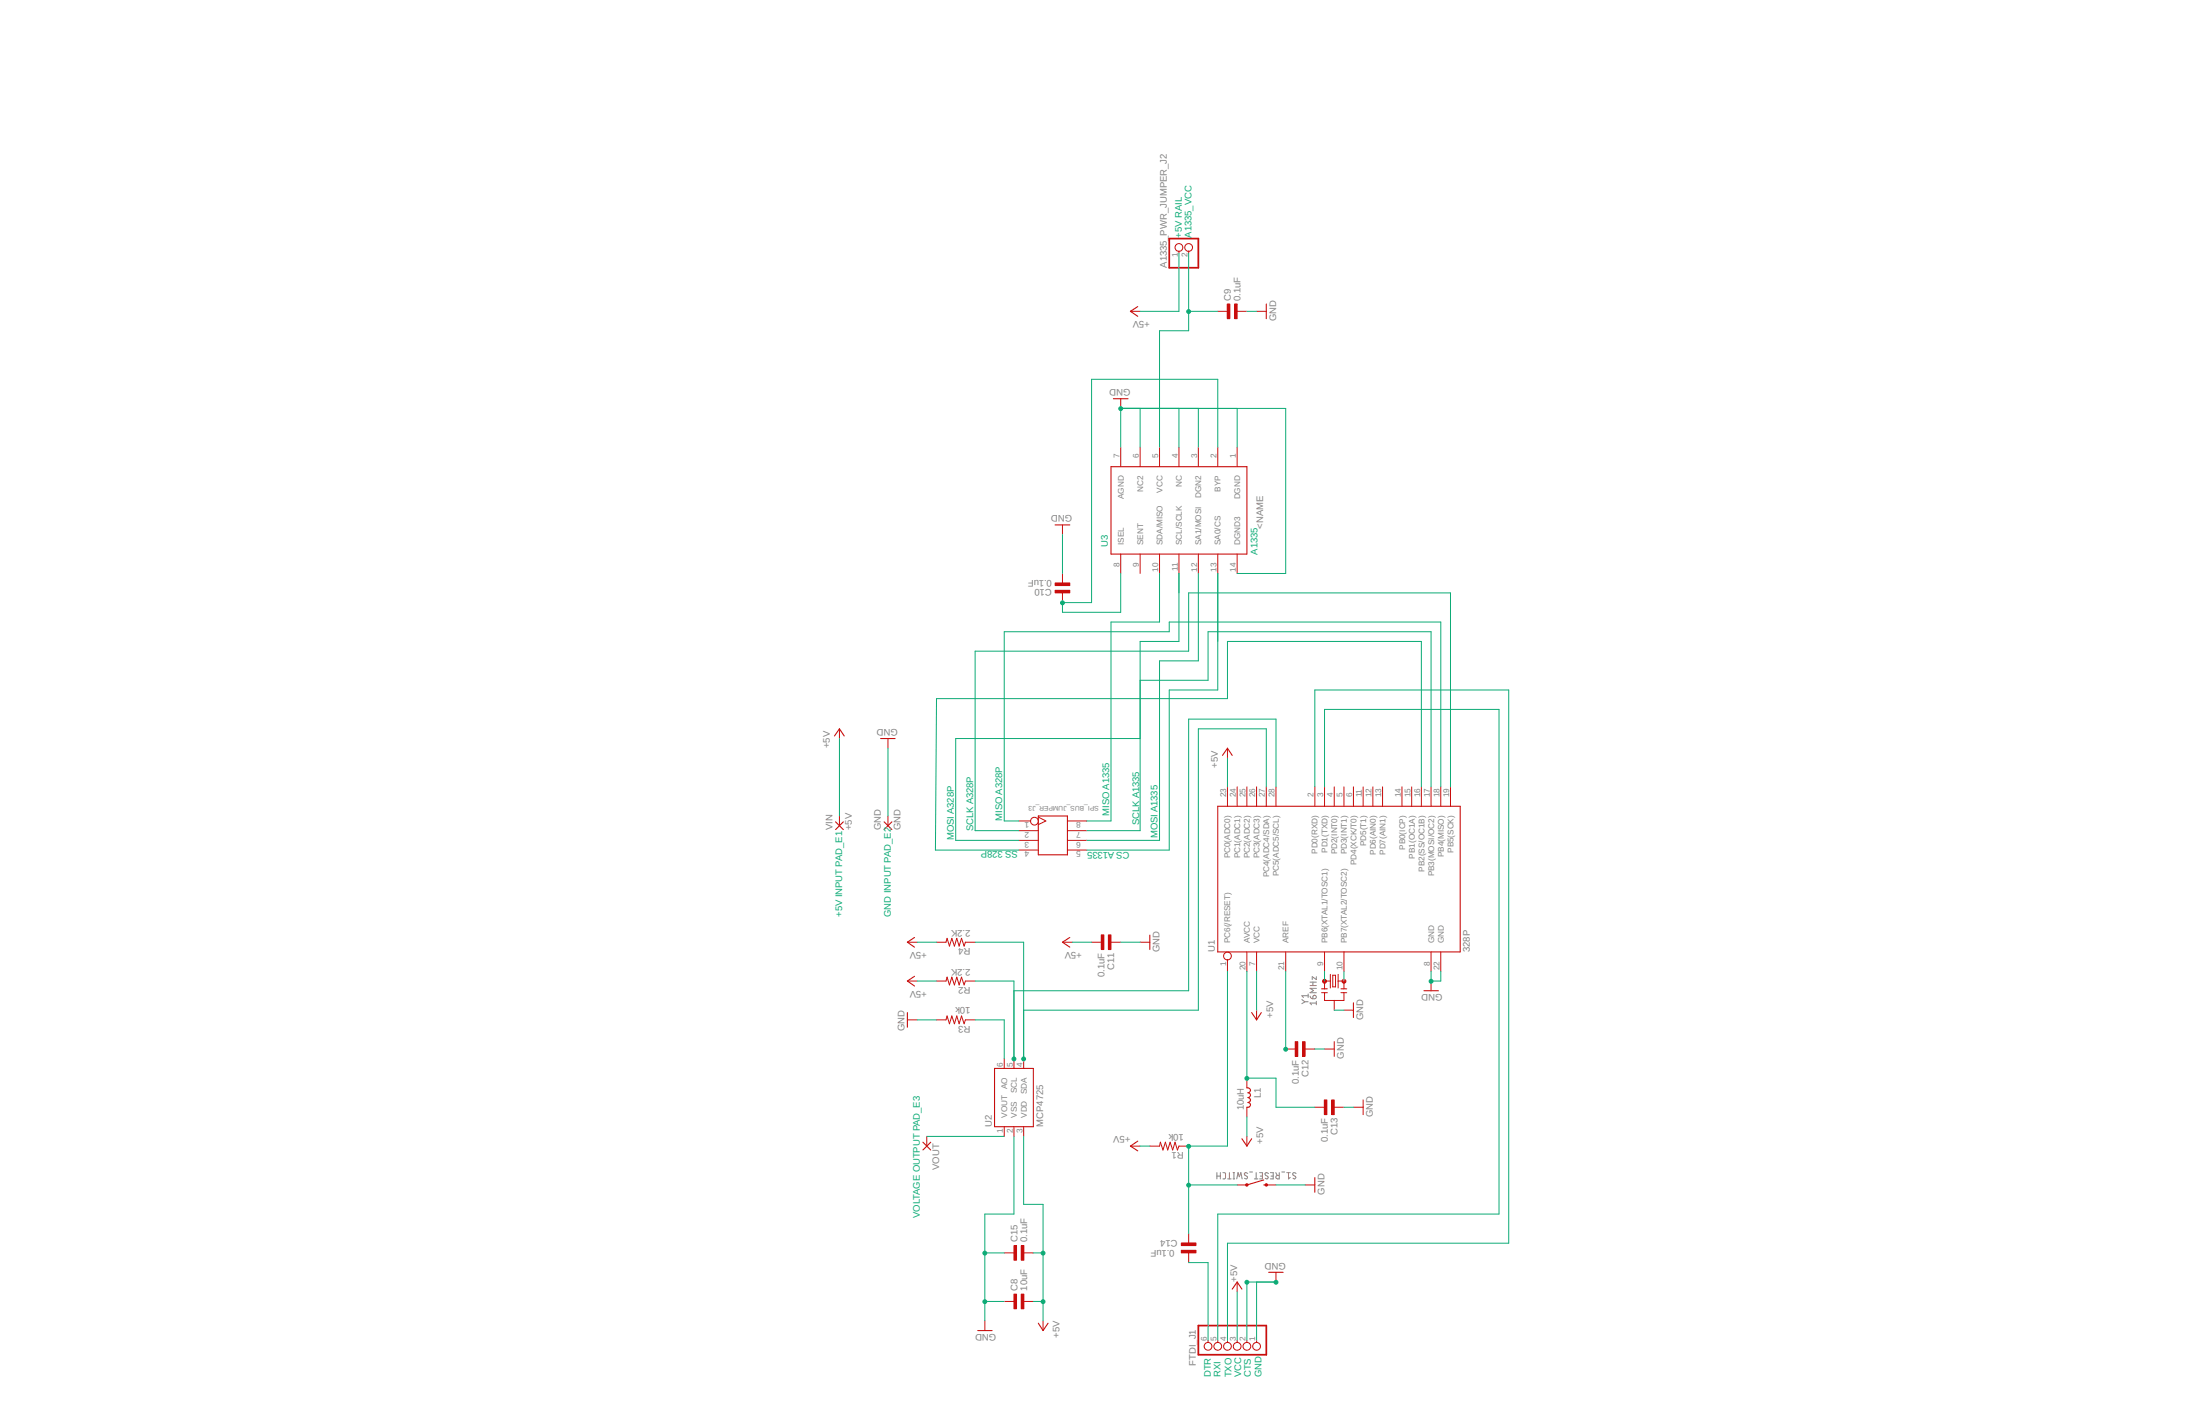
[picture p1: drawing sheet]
<svg xmlns="http://www.w3.org/2000/svg" width="432mm" height="279mm" viewBox="0 0 432 279" stroke-linecap="round" stroke-linejoin="round" font-family="sans-serif">
<path d="M160.9 29l135.3 241.7M296.2 29l-135.3 241.7" fill="none" stroke="#fff" stroke-width=".2"/>
<g fill="none" stroke="#808080" stroke-width=".2">
<path d="M255.5 196.1l.6 .5M256.1 196.6l-.6 .3M256.1 196.6h.7M256.8 195.4h-1.3l.3 .3M256.8 195v.7M257.1 195.5l.3 .4 .3 .1M257.1 193.4h1.3M257.1 192.7h1.3M257.7 192.7v.7M258 195.3l-.3 .2v.5M258 195.3h.1M258 195.3a.34 .34 0 0 1 .4 .3 .34 .34 0 0 1-.4 .4h-.3"/>
<path d="M258.4 196.8h-1.3l.3 .3M258.4 191.6v.6l-.8-.6v.6M258.4 196.5v.6M258.4 193.9h-1.3l.7 .5-.7 .4h1.3M238.8 230.8h.7M238.8 230.1v1.2M239.5 230.1v1.2M240 230.1l.5 .1v1l-.5 .1M241 231.3h.6M241.3 230.1v1.2M242 230.1h.3M242 231.3h.3"/>
<path d="M242.2 230.1v1.2M242.7 231.3l.3-1.2 .2 .8 .3-.8 .3 1.2M244.9 230.3l-.4-.2-.2 .1v.4l.6 .4-.3 .3-.3-.1M245.3 230h.5M246.2 231.3h.7M246.5 230.1v1.2M247.2 230.1h.6v1.2h-.6M247.4 230.8h.4M249 230.3l-.5-.2-.2 .1 .1 .4 .5 .4-.2 .3-.4-.1M249.3 230.1h.6v1.2h-.6M249.5 230.8h.4M250.4 230.1l.3 .5"/>
<path d="M251.1 230.1v1.2h-.4a.34 .34 0 0 1-.3-.3 .34 .34 0 0 1 .3-.4h.4M251.6 230h.5M252.6 230.1h.6M252.9 230.1v1.2l.3-.3M254.4 230.3l-.4-.2-.3 .1 .1 .4 .5 .4-.2 .3-.3-.1"/>
</g>
<path d="M239 158.2h47.6v28.6h-47.6zM210 183.9l-1.5 1 1.5 .9M225.7 183.5v2.8M245.7 198.7l.9 1.4 1-1.4M265.6 196.8v2.8M279.5 194.4h2.8M261.9 204.4v2.9M223.3 223.9l-1.4 1 1.4 .9" fill="none" stroke="#c90d0c" stroke-width=".21"/>
<g fill="none" stroke="#c90d0c" stroke-width=".2">
<path d="M240.9 154.4v3.8M242.8 154.4v3.8M244.7 154.4v3.8M246.6 154.4v3.8M248.5 154.4v3.8M250.4 154.4v3.8M258.1 154.4v3.8M260 154.4v3.8M261.9 154.4v3.8M263.8 154.4v3.8M265.6 154.4v3.8M267.5 154.4v3.8"/>
<path d="M269.5 154.4v3.8M271.4 154.4v3.8M275.2 154.4v3.8M277.1 154.4v3.8M279 154.4v3.8M280.9 154.4v3.8M282.8 154.4v3.8M284.7 154.4v3.8M208.5 184.9h1.9M223.8 184.9h1.9M240.9 188.3v2.3M244.7 186.8v3.8"/>
<path d="M246.6 186.8v3.8M246.6 198.2v1.9M252.3 186.8v3.8M259.4 194h1.1M259.4 194.8h1.1M260 194.8v1.5h3.8v-1.5M260 186.8v3.8M261.1 192.5h-1.1v1.5M261.1 191.2v2.6M261.6 191.3h.5v2.3h-.5zM261.9 196.3v1.9M262.6 192.5h1.2v1.5"/>
<path d="M262.6 191.2v2.6M263.2 194h1.1M263.2 194.8h1.1M263.8 186.8v3.8M263.8 198.2h1.8M280.9 186.8v3.8M280.9 192.5v1.9M282.8 186.8v3.8M260 205.8h1.9M221.9 224.9h1.9"/>
<circle cx="240.9" cy="187.6" r=".76"/>
</g>
<circle cx="260" cy="192.5" r=".38" fill="#c90d0c"/>
<circle cx="260" cy="192.5" r=".38" fill="none" stroke="#c90d0c" stroke-width=".2"/>
<circle cx="263.8" cy="192.5" r=".38" fill="#c90d0c"/>
<g fill="none" stroke="#c90d0c" stroke-width=".2">
<path d="M225.7 224.9h1.9l.2-.8 .5 1.5 .4-1.5 .5 1.5 .5-1.5 .5 1.5 .4-1.5 .5 1.5 .3-.7h1.9"/>
<circle cx="263.8" cy="192.5" r=".38"/>
</g>
<path d="M248 232.5h.5M248 231.5l-3.3 1" fill="none" stroke="#c90d0c" stroke-width=".21"/>
<circle cx="244.7" cy="232.5" r=".25" fill="#c90d0c"/>
<circle cx="244.7" cy="232.5" r=".25" fill="none" stroke="#c90d0c" stroke-width=".2"/>
<circle cx="248.5" cy="232.5" r=".25" fill="#c90d0c"/>
<g fill="none" stroke="#c90d0c" stroke-width=".2">
<path d="M220 78.2v1.9M221.9 61.1h1.9M246.6 61.1h1.9M220 87.8v3.8M223.8 87.8v3.8M227.6 87.8v3.8M231.4 87.8v3.8M235.2 87.8v3.8M239 87.8v3.8M242.8 87.8v3.8M208.5 103v1.9M220 108.7v3.8"/>
<path d="M223.8 108.7v3.8M227.6 108.7v3.8M231.4 108.7v3.8M235.2 108.7v3.8M239 108.7v3.8M242.8 108.7v3.8M164.8 143v1.9M174.3 144.9v1.9M240.9 146.8v1.9M164.8 160.1v1.9M174.3 160.1v1.9M178.1 192.5h1.9"/>
<path d="M178.1 184.9h1.9M183.8 192.5h1.9l.2-.8 .5 1.6 .4-1.6 .5 1.6 .5-1.6 .5 1.6 .4-1.6 .5 1.6 .3-.8h1.9M183.8 184.9h1.9l.2-.8 .5 1.5 .4-1.5 .5 1.5 .5-1.5 .5 1.5 .4-1.5 .5 1.5 .3-.7h1.9M178.1 200.1h1.9M183.8 200.1h1.9l.2-.8 .5 1.6 .4-1.6 .5 1.6 .5-1.6 .5 1.6 .4-1.6 .5 1.6 .3-.8h1.9M197.1 207.7v1.9M199 207.7v1.9M200.9 207.7v1.9M244.7 211.5v1.9M244.7 217.3v1.9M265.6 217.3h1.9M181.9 223v1.9"/>
<path d="M197.1 221.1v1.9M199 221.1v1.9M200.9 221.1v1.9M242.8 232.5h1.9M244.7 223v1.9M248.5 232.5h1.9M256.2 232.5h1.9M193.3 259.2v1.9M197.1 255.4h1.9M200.9 255.4h1.9M204.7 259.2v1.9M242.8 251.5v1.9"/>
<path d="M250.4 249.6v1.9M237.1 263v.4M239 263v.4M240.9 263v.4M242.8 263v.4M244.7 263v.4M246.6 263v.4"/>
<circle cx="248.5" cy="232.5" r=".25"/>
<circle cx="237.1" cy="264.2" r=".76"/>
<circle cx="239" cy="264.2" r=".76"/>
<circle cx="240.9" cy="264.2" r=".76"/>
<circle cx="242.8" cy="264.2" r=".76"/>
<circle cx="244.7" cy="264.2" r=".76"/>
<circle cx="246.6" cy="264.2" r=".76"/>
</g>
<g fill="none" stroke="#c90d0c" stroke-width=".21">
<path d="M248.5 59.6v2.9M218.5 78.2h2.9M223.3 60.2l-1.4 .9 1.4 1M218.1 91.6h26.6v17.1h-26.6zM207.1 103h2.9M163.8 144.4l1-1.4 .9 1.4M172.8 144.9h2.9M239.9 148.2l1-1.4 1 1.4M164 161.2l1.5 1.6M165.5 161.2l-1.5 1.6M173.5 161.2l1.5 1.6M175 161.2l-1.5 1.6"/>
<path d="M178.1 198.7v2.8M179.5 183.9l-1.4 1 1.4 .9M179.5 191.6l-1.4 .9 1.4 1M195.2 209.6h7.6v11.5h-7.6zM244.7 213.4a.5 .5 0 0 1 .7 .4 .5 .5 0 0 1-.5 .6 .47 .47 0 0 1 .5 .5 .47 .47 0 0 1-.5 .4 .49 .49 0 0 1 .5 .5 .49 .49 0 0 1-.5 .5 .47 .47 0 0 1 .5 .5 .47 .47 0 0 1-.5 .5h-.2M267.5 215.8v2.9M181.1 224.1l1.6 1.5M182.7 224.1l-1.6 1.5M243.8 223.4l.9 1.5 1-1.5M258.1 231.1v2.8M203.8 259.6l.9 1.5 1-1.5M241.9 252.9l.9-1.4 1 1.4"/>
<path d="M249 249.6h2.8M191.9 261.1h2.8"/>
</g>
<path d="M235.2 260.1h13.3v5.7h-13.3z" fill="none" stroke="#c90d0c" stroke-width=".34"/>
<path d="M199 253.9h.5v2.9h-.5z" fill-rule="evenodd" fill="#c90d0c"/>
<path d="M199 253.9h.5v2.9h-.5z" fill="none" stroke="#c90d0c" stroke-width=".2"/>
<path d="M200.4 253.9h.6v2.9h-.6z" fill-rule="evenodd" fill="#c90d0c"/>
<path d="M239 61.1h1.9M242.8 61.1h1.9M200.4 253.9h.6v2.9h-.6z" fill="none" stroke="#c90d0c" stroke-width=".2"/>
<path d="M240.9 59.6h.5v2.9h-.5z" fill-rule="evenodd" fill="#c90d0c"/>
<path d="M240.9 59.6h.5v2.9h-.5z" fill="none" stroke="#c90d0c" stroke-width=".2"/>
<path d="M242.3 59.6h.5v2.9h-.5z" fill-rule="evenodd" fill="#c90d0c"/>
<path d="M242.3 59.6h.5v2.9h-.5zM208.5 112.5v1.9M208.5 116.3v1.9" fill="none" stroke="#c90d0c" stroke-width=".2"/>
<path d="M207.1 115.8h2.9v.5h-2.9z" fill-rule="evenodd" fill="#c90d0c"/>
<path d="M207.1 115.8h2.9v.5h-2.9z" fill="none" stroke="#c90d0c" stroke-width=".2"/>
<path d="M207.1 114.4h2.9v.5h-2.9z" fill-rule="evenodd" fill="#c90d0c"/>
<path d="M207.1 114.4h2.9v.5h-2.9zM214.2 184.9h2M218.1 184.9h1.9" fill="none" stroke="#c90d0c" stroke-width=".2"/>
<path d="M217.6 183.4h.5v2.9h-.5z" fill-rule="evenodd" fill="#c90d0c"/>
<path d="M217.6 183.4h.5v2.9h-.5z" fill="none" stroke="#c90d0c" stroke-width=".2"/>
<path d="M216.2 183.4h.5v2.9h-.5z" fill-rule="evenodd" fill="#c90d0c"/>
<path d="M216.2 183.4h.5v2.9h-.5zM252.3 205.8h2M256.2 205.8h1.9" fill="none" stroke="#c90d0c" stroke-width=".2"/>
<path d="M255.7 204.4h.5v2.9h-.5z" fill-rule="evenodd" fill="#c90d0c"/>
<path d="M255.7 204.4h.5v2.9h-.5z" fill="none" stroke="#c90d0c" stroke-width=".2"/>
<path d="M254.2 204.4h.5v2.9h-.5z" fill-rule="evenodd" fill="#c90d0c"/>
<path d="M254.2 204.4h.5v2.9h-.5zM258.1 217.3h1.9M261.9 217.3h1.9" fill="none" stroke="#c90d0c" stroke-width=".2"/>
<path d="M261.4 215.8h.5v2.9h-.5z" fill-rule="evenodd" fill="#c90d0c"/>
<path d="M261.4 215.8h.5v2.9h-.5z" fill="none" stroke="#c90d0c" stroke-width=".2"/>
<path d="M259.9 215.8h.5v2.9h-.5z" fill-rule="evenodd" fill="#c90d0c"/>
<path d="M259.9 215.8h.5v2.9h-.5zM233.3 242v1.9M233.3 245.8v1.9" fill="none" stroke="#c90d0c" stroke-width=".2"/>
<path d="M231.9 243.9h2.8v.5h-2.8z" fill-rule="evenodd" fill="#c90d0c"/>
<path d="M231.9 243.9h2.8v.5h-2.8z" fill="none" stroke="#c90d0c" stroke-width=".2"/>
<path d="M231.9 245.3h2.8v.5h-2.8z" fill-rule="evenodd" fill="#c90d0c"/>
<path d="M197.1 245.8h1.9M200.9 245.8h1.9M231.9 245.3h2.8v.5h-2.8z" fill="none" stroke="#c90d0c" stroke-width=".2"/>
<path d="M199 244.4h.5v2.9h-.5z" fill-rule="evenodd" fill="#c90d0c"/>
<path d="M199 244.4h.5v2.9h-.5z" fill="none" stroke="#c90d0c" stroke-width=".2"/>
<path d="M200.4 244.4h.6v2.9h-.6z" fill-rule="evenodd" fill="#c90d0c"/>
<g fill="none" stroke="#c90d0c" stroke-width=".2">
<path d="M231.4 49.2v.5M233.3 49.2v.5M200 161.1h2.3M200 163h3.8M200 164.9h3.8M200 166.8h3.8M203.8 160.3l1.5 .8-1.5 .7M209.5 161.1h3.8M209.5 163h3.8M209.5 164.9h3.8M209.5 166.8h3.8M200.4 244.4h.6v2.9h-.6z"/>
<circle cx="231.4" cy="48.6" r=".76"/>
<circle cx="233.3" cy="48.6" r=".76"/>
<circle cx="203" cy="161.1" r=".76"/>
</g>
<path d="M229.5 46.8h5.7v5.7h-5.7z" fill="none" stroke="#c90d0c" stroke-width=".34"/>
<path d="M203.8 160.1h5.7v7.6h-5.7z" fill="none" stroke="#c90d0c" stroke-width=".21"/>
<path d="M280.9 190.6v1.9h1.9v-1.9" fill="none" stroke="#0dab76" stroke-width=".2"/>
<circle cx="280.9" cy="192.5" r=".38" fill="#0dab76"/>
<g fill="none" stroke="#0dab76" stroke-width=".2">
<path d="M220 184.9h3.8M261.9 198.2h1.9M258.1 205.8h1.9M250.4 232.5h5.8M246.6 251.5v11.5M250.4 251.5h-5.7v11.5"/>
<circle cx="280.9" cy="192.5" r=".38"/>
</g>
<circle cx="250.4" cy="251.6" r=".38" fill="#0dab76"/>
<circle cx="250.4" cy="251.6" r=".38" fill="none" stroke="#0dab76" stroke-width=".2"/>
<circle cx="244.7" cy="251.6" r=".38" fill="#0dab76"/>
<g fill="none" stroke="#0dab76" stroke-width=".2">
<path d="M220 87.8v-7.7h3.8v7.7M208.5 104.9v7.6"/>
<circle cx="244.7" cy="251.6" r=".38"/>
</g>
<circle cx="220" cy="80.2" r=".38" fill="#0dab76"/>
<g fill="none" stroke="#0dab76" stroke-width=".2">
<path d="M244.7 61.1h1.9M220 80.1h32.3v32.4h-9.5M231.4 80.1v7.7M235.2 80.1v7.7M242.8 80.1v7.7M174.3 146.8v13.3M180 200.1h3.8M199 223v15.2h-5.7v21M193.3 255.4h3.8"/>
<circle cx="220" cy="80.2" r=".38"/>
</g>
<circle cx="193.3" cy="255.4" r=".38" fill="#0dab76"/>
<g fill="none" stroke="#0dab76" stroke-width=".2">
<path d="M193.3 245.8h3.8"/>
<circle cx="193.3" cy="255.4" r=".38"/>
</g>
<circle cx="193.3" cy="245.9" r=".38" fill="#0dab76"/>
<g fill="none" stroke="#0dab76" stroke-width=".2">
<path d="M164.8 144.9v15.2M180 184.9h3.8M180 192.5h3.8M210.4 184.9h3.8M246.6 190.6v7.6M263.8 217.3h1.8M200.9 223v13.3h3.8v22.9M223.8 224.9h1.9M202.8 255.4h1.9M242.8 253.4v9.6"/>
<circle cx="193.3" cy="245.9" r=".38"/>
</g>
<circle cx="204.7" cy="255.4" r=".38" fill="#0dab76"/>
<g fill="none" stroke="#0dab76" stroke-width=".2">
<path d="M202.8 245.8h1.9"/>
<circle cx="204.7" cy="255.4" r=".38"/>
</g>
<circle cx="204.7" cy="245.9" r=".38" fill="#0dab76"/>
<g fill="none" stroke="#0dab76" stroke-width=".2">
<path d="M231.4 49.7v11.4h-7.6M240.9 148.7v5.7M252.3 190.6v15.2M244.7 219.2v3.8"/>
<circle cx="204.7" cy="245.9" r=".38"/>
</g>
<circle cx="252.3" cy="205.9" r=".38" fill="#0dab76"/>
<g fill="none" stroke="#0dab76" stroke-width=".2">
<path d="M240.9 190.6v34.3h-7.6v7.6h9.5M260 190.6v1.9M263.8 190.6v1.9"/>
<circle cx="252.3" cy="205.9" r=".38"/>
</g>
<circle cx="233.3" cy="224.9" r=".38" fill="#0dab76"/>
<g fill="none" stroke="#0dab76" stroke-width=".2">
<path d="M233.3 232.5v9.5"/>
<circle cx="233.3" cy="224.9" r=".38"/>
</g>
<circle cx="233.3" cy="232.5" r=".38" fill="#0dab76"/>
<g fill="none" stroke="#0dab76" stroke-width=".2">
<path d="M239 87.8v-13.4h-24.8v43.8h-5.7v1.9h11.5v-7.6M231.4 112.5v13.4h-7.6v37.1h-10.5M239 112.5v22.9h-9.5v31.4h-16.2M223.8 133.5h13.3v-9.5h43.8v30.4M223.8 144.9h-36.2v20h12.4M258.1 154.4v-19h38v108.5h-55.2v19.1M260 154.4v-15.2h34.2v99h-55.2v24.8M282.8 154.4v-32.4h-53.3v2h-32.4v37.1h2.9M233.3 247.7h3.8v15.3"/>
<circle cx="233.3" cy="232.5" r=".38"/>
</g>
<circle cx="208.5" cy="118.3" r=".38" fill="#0dab76"/>
<g fill="none" stroke="#0dab76" stroke-width=".2">
<path d="M233.3 49.7v15.2h-5.7v22.9M233.3 61.1h5.7"/>
<circle cx="208.5" cy="118.3" r=".38"/>
</g>
<circle cx="233.3" cy="61.1" r=".38" fill="#0dab76"/>
<g fill="none" stroke="#0dab76" stroke-width=".2">
<path d="M191.4 192.5h7.6v15.2M199 194.4h34.3M191.4 200.1h5.7v7.6M181.9 223h15.2"/>
<circle cx="233.3" cy="61.1" r=".38"/>
</g>
<circle cx="199" cy="207.8" r=".38" fill="#0dab76"/>
<g fill="none" stroke="#0dab76" stroke-width=".2">
<path d="M250.4 154.4v-13.3h-17.1v53.3M191.4 184.9h9.5v22.8M200.9 198.2h34.3"/>
<circle cx="199" cy="207.8" r=".38"/>
</g>
<circle cx="200.9" cy="207.8" r=".38" fill="#0dab76"/>
<g fill="none" stroke="#0dab76" stroke-width=".2">
<path d="M248.5 154.4v-11.4h-13.3v55.2M244.7 190.6v20.9h5.7v5.8h7.7"/>
<circle cx="200.9" cy="207.8" r=".38"/>
</g>
<circle cx="244.7" cy="211.6" r=".38" fill="#0dab76"/>
<g fill="none" stroke="#0dab76" stroke-width=".2">
<path d="M227.6 112.5v9.5h-9.5v39.1h-4.8M235.2 112.5v17.2h-7.6v35.2h-14.3M279 154.4v-28.5h-38.1v11.2h-57.1l-.2 29.7h16.4M284.7 154.4v-38.1h-51.4v11.5h-41.9v35.2h8.6"/>
<circle cx="244.7" cy="211.6" r=".38"/>
</g>
<g font-size="1.9" fill="#0dab76">
<text x="231.9" y="46.6" transform="rotate(-90 231.9 46.6)">+5V RAIL</text>
<text x="233.9" y="46.6" transform="rotate(-90 233.9 46.6)">A1335_VCC</text>
<text x="217.5" y="107.3" transform="rotate(-90 217.5 107.3)">U3</text>
<text x="246.8" y="108.8" transform="rotate(-90 246.8 108.8)">A1335</text>
<text x="196.7" y="161.1" transform="rotate(-90 196.7 161.1)">MISO A328P</text>
<text x="217.7" y="160.1" transform="rotate(-90 217.7 160.1)">MISO A1335</text>
<text x="223.6" y="161.9" transform="rotate(-90 223.6 161.9)">SCLK A1335</text>
<text x="187.2" y="164.9" transform="rotate(-90 187.2 164.9)">MOSI A328P</text>
<text x="191" y="163.1" transform="rotate(-90 191 163.1)">SCLK A328P</text>
<text x="199.8" y="167" transform="rotate(-180 199.8 167)">SS 328P</text>
<text x="221.7" y="167.2" transform="rotate(-180 221.7 167.2)">CS A1335</text>
<text x="227.2" y="164.5" transform="rotate(-90 227.2 164.5)">MOSI A1335</text>
<text x="165.3" y="179.9" transform="rotate(-90 165.3 179.9)">+5V INPUT PAD_E1</text>
<text x="174.8" y="179.9" transform="rotate(-90 174.8 179.9)">GND INPUT PAD_E2</text>
<text x="180.6" y="239" transform="rotate(-90 180.6 239)">VOLTAGE OUTPUT PAD_E3</text>
<text x="237.7" y="270.2" transform="rotate(-90 237.7 270.2)">DTR</text>
<text x="239.6" y="270.2" transform="rotate(-90 239.6 270.2)">RXI</text>
<text x="241.7" y="270.2" transform="rotate(-90 241.7 270.2)">TXO</text>
<text x="243.6" y="270.2" transform="rotate(-90 243.6 270.2)">VCC</text>
<text x="245.5" y="270.2" transform="rotate(-90 245.5 270.2)">CTS</text>
<text x="247.6" y="270.2" transform="rotate(-90 247.6 270.2)">GND</text>
</g>
<g font-size="1.9" fill="#808080">
<text x="229" y="52.5" transform="rotate(-90 229 52.5)">A1335_PWR_JUMPER_J2</text>
<text x="241.6" y="59" transform="rotate(-90 241.6 59)">C9</text>
<text x="243.5" y="59" transform="rotate(-90 243.5 59)">0.1uF</text>
<text x="225.7" y="63" transform="rotate(-180 225.7 63)">+5V</text>
<text x="250.4" y="63" transform="rotate(-90 250.4 63)">GND</text>
<text x="221.9" y="76.3" transform="rotate(-180 221.9 76.3)">GND</text>
<text x="210.4" y="101.1" transform="rotate(-180 210.4 101.1)">GND</text>
<text x="248" y="103.8" transform="rotate(-90 248 103.8)">&lt;NAME</text>
<text x="206.5" y="113.7" transform="rotate(-180 206.5 113.7)">0.1uF</text>
<text x="206.5" y="115.7" transform="rotate(-180 206.5 115.7)">C10</text>
<text x="176.2" y="143" transform="rotate(-180 176.2 143)">GND</text>
<text x="162.9" y="146.8" transform="rotate(-90 162.9 146.8)">+5V</text>
<text x="239" y="150.6" transform="rotate(-90 239 150.6)">+5V</text>
<text x="163.4" y="162.9" transform="rotate(-90 163.4 162.9)">VIN</text>
<text x="167.2" y="162.9" transform="rotate(-90 167.2 162.9)">+5V</text>
<text x="172.9" y="162.9" transform="rotate(-90 172.9 162.9)">GND</text>
<text x="176.7" y="162.9" transform="rotate(-90 176.7 162.9)">GND</text>
<text x="190.5" y="182.4" transform="rotate(-180 190.5 182.4)">2.2K</text>
<text x="181.9" y="186.8" transform="rotate(-180 181.9 186.8)">+5V</text>
<text x="190.5" y="190" transform="rotate(-180 190.5 190)">2.2K</text>
<text x="190.5" y="186" transform="rotate(-180 190.5 186)">R4</text>
<text x="212.3" y="186.8" transform="rotate(-180 212.3 186.8)">+5V</text>
<text x="216.8" y="191.7" transform="rotate(-90 216.8 191.7)">0.1uF</text>
<text x="218.7" y="190.2" transform="rotate(-90 218.7 190.2)">C11</text>
<text x="227.6" y="186.8" transform="rotate(-90 227.6 186.8)">GND</text>
<text x="238.4" y="186.8" transform="rotate(-90 238.4 186.8)">U1</text>
<text x="288.5" y="186.8" transform="rotate(-90 288.5 186.8)">328P</text>
<text x="181.9" y="194.4" transform="rotate(-180 181.9 194.4)">+5V</text>
<text x="190.5" y="197.7" transform="rotate(-180 190.5 197.7)">10k</text>
<text x="190.5" y="193.6" transform="rotate(-180 190.5 193.6)">R2</text>
<text x="283.1" y="195" transform="rotate(-180 283.1 195)">GND</text>
<text x="177.5" y="202.4" transform="rotate(-90 177.5 202.4)">GND</text>
<text x="190.5" y="201.3" transform="rotate(-180 190.5 201.3)">R3</text>
<text x="249.9" y="199.6" transform="rotate(-90 249.9 199.6)">+5V</text>
<text x="267.6" y="200.1" transform="rotate(-90 267.6 200.1)">GND</text>
<text x="263.8" y="207.7" transform="rotate(-90 263.8 207.7)">GND</text>
<text x="247.5" y="215.5" transform="rotate(-90 247.5 215.5)">L1</text>
<text x="254.9" y="212.6" transform="rotate(-90 254.9 212.6)">0.1uF</text>
<text x="256.8" y="211.3" transform="rotate(-90 256.8 211.3)">C12</text>
<text x="194.7" y="221.1" transform="rotate(-90 194.7 221.1)">U2</text>
<text x="204.7" y="221.1" transform="rotate(-90 204.7 221.1)">MCP4725</text>
<text x="244.1" y="217.8" transform="rotate(-90 244.1 217.8)">10uH</text>
<text x="269.5" y="219.2" transform="rotate(-90 269.5 219.2)">GND</text>
<text x="221.9" y="223" transform="rotate(-180 221.9 223)">+5V</text>
<text x="232.3" y="222.4" transform="rotate(-180 232.3 222.4)">10k</text>
<text x="232.3" y="226" transform="rotate(-180 232.3 226)">R1</text>
<text x="248" y="224.4" transform="rotate(-90 248 224.4)">+5V</text>
<text x="260.6" y="224.1" transform="rotate(-90 260.6 224.1)">0.1uF</text>
<text x="262.5" y="222.8" transform="rotate(-90 262.5 222.8)">C13</text>
<text x="184.3" y="229.5" transform="rotate(-90 184.3 229.5)">VOUT</text>
<text x="260" y="234.4" transform="rotate(-90 260 234.4)">GND</text>
<text x="199.7" y="243.7" transform="rotate(-90 199.7 243.7)">C15</text>
<text x="201.6" y="243.7" transform="rotate(-90 201.6 243.7)">0.1uF</text>
<text x="230.6" y="245.2" transform="rotate(-180 230.6 245.2)">0.1uF</text>
<text x="231.1" y="243.3" transform="rotate(-180 231.1 243.3)">C14</text>
<text x="242.8" y="251.5" transform="rotate(-90 242.8 251.5)">+5V</text>
<text x="252.4" y="247.7" transform="rotate(-180 252.4 247.7)">GND</text>
<text x="199.7" y="253.2" transform="rotate(-90 199.7 253.2)">C8</text>
<text x="201.6" y="253.2" transform="rotate(-90 201.6 253.2)">10uF</text>
<text x="195.5" y="261.7" transform="rotate(-180 195.5 261.7)">GND</text>
<text x="207.9" y="262.5" transform="rotate(-90 207.9 262.5)">+5V</text>
<text x="234.7" y="267.9" transform="rotate(-90 234.7 267.9)">FTDI_J1</text>
</g>
<g font-size="1.6" fill="#808080">
<text x="231.1" y="50.4" transform="rotate(-90 231.1 50.4)">1</text>
<text x="233.1" y="50.4" transform="rotate(-90 233.1 50.4)">2</text>
<text x="219.7" y="89.8" transform="rotate(-90 219.7 89.8)">7</text>
<text x="223.5" y="89.8" transform="rotate(-90 223.5 89.8)">6</text>
<text x="227.3" y="89.8" transform="rotate(-90 227.3 89.8)">5</text>
<text x="231.1" y="89.8" transform="rotate(-90 231.1 89.8)">4</text>
<text x="235" y="89.8" transform="rotate(-90 235 89.8)">3</text>
<text x="238.8" y="89.8" transform="rotate(-90 238.8 89.8)">2</text>
<text x="242.6" y="89.8" transform="rotate(-90 242.6 89.8)">1</text>
<text x="231.9" y="95.6" transform="rotate(-90 231.9 95.6)">NC</text>
<text x="220.6" y="97.9" transform="rotate(-90 220.6 97.9)">AGND</text>
<text x="224.4" y="96.5" transform="rotate(-90 224.4 96.5)">NC2</text>
<text x="228.1" y="96.6" transform="rotate(-90 228.1 96.6)">VCC</text>
<text x="235.8" y="97.7" transform="rotate(-90 235.8 97.7)">DGN2</text>
<text x="239.6" y="96.5" transform="rotate(-90 239.6 96.5)">BYP</text>
<text x="243.4" y="98" transform="rotate(-90 243.4 98)">DGND</text>
<text x="220.6" y="106.9" transform="rotate(-90 220.6 106.9)">ISEL</text>
<text x="224.4" y="106.9" transform="rotate(-90 224.4 106.9)">SENT</text>
<text x="228.1" y="106.9" transform="rotate(-90 228.1 106.9)">SDA/MISO</text>
<text x="231.9" y="106.9" transform="rotate(-90 231.9 106.9)">SCL/SCLK</text>
<text x="235.8" y="106.9" transform="rotate(-90 235.8 106.9)">SA1/MOSI</text>
<text x="239.6" y="106.9" transform="rotate(-90 239.6 106.9)">SA0/CS</text>
<text x="243.4" y="106.9" transform="rotate(-90 243.4 106.9)">DGND3</text>
<text x="219.7" y="111.3" transform="rotate(-90 219.7 111.3)">8</text>
<text x="223.5" y="111.3" transform="rotate(-90 223.5 111.3)">9</text>
<text x="227.3" y="112.2" transform="rotate(-90 227.3 112.2)">10</text>
<text x="231.1" y="112.1" transform="rotate(-90 231.1 112.1)">11</text>
<text x="235" y="112.2" transform="rotate(-90 235 112.2)">12</text>
<text x="238.8" y="112.2" transform="rotate(-90 238.8 112.2)">13</text>
<text x="242.6" y="112.2" transform="rotate(-90 242.6 112.2)">14</text>
<text x="202" y="161.3" transform="rotate(-180 202 161.3)">1</text>
<text x="212.1" y="161.3" transform="rotate(-180 212.1 161.3)">8</text>
<text x="240.7" y="156.5" transform="rotate(-90 240.7 156.5)">23</text>
<text x="242.6" y="156.5" transform="rotate(-90 242.6 156.5)">24</text>
<text x="244.4" y="156.5" transform="rotate(-90 244.4 156.5)">25</text>
<text x="246.3" y="156.5" transform="rotate(-90 246.3 156.5)">26</text>
<text x="248.2" y="156.5" transform="rotate(-90 248.2 156.5)">27</text>
<text x="250.2" y="156.5" transform="rotate(-90 250.2 156.5)">28</text>
<text x="257.8" y="156.5" transform="rotate(-90 257.8 156.5)">2</text>
<text x="259.7" y="156.5" transform="rotate(-90 259.7 156.5)">3</text>
<text x="261.6" y="156.5" transform="rotate(-90 261.6 156.5)">4</text>
<text x="263.5" y="156.5" transform="rotate(-90 263.5 156.5)">5</text>
<text x="265.4" y="156.5" transform="rotate(-90 265.4 156.5)">6</text>
<text x="267.3" y="156.5" transform="rotate(-90 267.3 156.5)">11</text>
<text x="269.2" y="156.5" transform="rotate(-90 269.2 156.5)">12</text>
<text x="271.1" y="156.5" transform="rotate(-90 271.1 156.5)">13</text>
<text x="274.9" y="156.5" transform="rotate(-90 274.9 156.5)">14</text>
<text x="276.8" y="156.5" transform="rotate(-90 276.8 156.5)">15</text>
<text x="278.7" y="156.5" transform="rotate(-90 278.7 156.5)">16</text>
<text x="280.6" y="156.5" transform="rotate(-90 280.6 156.5)">17</text>
<text x="282.5" y="156.5" transform="rotate(-90 282.5 156.5)">18</text>
<text x="284.4" y="156.5" transform="rotate(-90 284.4 156.5)">19</text>
<text x="202" y="163.2" transform="rotate(-180 202 163.2)">2</text>
<text x="202" y="165.1" transform="rotate(-180 202 165.1)">3</text>
<text x="202" y="167" transform="rotate(-180 202 167)">4</text>
<text x="212.1" y="167" transform="rotate(-180 212.1 167)">5</text>
<text x="212.1" y="165.1" transform="rotate(-180 212.1 165.1)">6</text>
<text x="212.1" y="163.2" transform="rotate(-180 212.1 163.2)">7</text>
<text x="258.6" y="167.5" transform="rotate(-90 258.6 167.5)">PD0(RXD)</text>
<text x="260.5" y="167.3" transform="rotate(-90 260.5 167.3)">PD1(TXD)</text>
<text x="262.4" y="167.6" transform="rotate(-90 262.4 167.6)">PD2(INT0)</text>
<text x="264.3" y="167.6" transform="rotate(-90 264.3 167.6)">PD3(INT1)</text>
<text x="268.1" y="166" transform="rotate(-90 268.1 166)">PD5(T1)</text>
<text x="270" y="167.7" transform="rotate(-90 270 167.7)">PD6(AIN0)</text>
<text x="272" y="167.7" transform="rotate(-90 272 167.7)">PD7(AIN1)</text>
<text x="275.8" y="166.8" transform="rotate(-90 275.8 166.8)">PB0(ICP)</text>
<text x="285.3" y="167.3" transform="rotate(-90 285.3 167.3)">PB5(SCK)</text>
<text x="241.5" y="168.4" transform="rotate(-90 241.5 168.4)">PC0(ADC0)</text>
<text x="243.4" y="168.4" transform="rotate(-90 243.4 168.4)">PC1(ADC1)</text>
<text x="245.3" y="168.4" transform="rotate(-90 245.3 168.4)">PC2(ADC2)</text>
<text x="247.2" y="168.4" transform="rotate(-90 247.2 168.4)">PC3(ADC3)</text>
<text x="249.1" y="172.1" transform="rotate(-90 249.1 172.1)">PC4(ADC4/SDA)</text>
<text x="251" y="172" transform="rotate(-90 251 172)">PC5(ADC5/SCL)</text>
<text x="266.2" y="169.8" transform="rotate(-90 266.2 169.8)">PD4(XCK/T0)</text>
<text x="277.7" y="168.4" transform="rotate(-90 277.7 168.4)">PB1(OC1A)</text>
<text x="279.6" y="171" transform="rotate(-90 279.6 171)">PB2(SS/OC1B)</text>
<text x="281.5" y="172" transform="rotate(-90 281.5 172)">PB3(MOSI/OC2)</text>
<text x="283.4" y="168.2" transform="rotate(-90 283.4 168.2)">PB4(MISO)</text>
<text x="241.5" y="185" transform="rotate(-90 241.5 185)">PC6(/RESET)</text>
<text x="245.3" y="185" transform="rotate(-90 245.3 185)">AVCC</text>
<text x="247.2" y="185" transform="rotate(-90 247.2 185)">VCC</text>
<text x="252.9" y="185" transform="rotate(-90 252.9 185)">AREF</text>
<text x="260.5" y="185" transform="rotate(-90 260.5 185)">PB6(XTAL1/TOSC1)</text>
<text x="264.3" y="185" transform="rotate(-90 264.3 185)">PB7(XTAL2/TOSC2)</text>
<text x="281.5" y="185" transform="rotate(-90 281.5 185)">GND</text>
<text x="283.4" y="185" transform="rotate(-90 283.4 185)">GND</text>
<text x="240.7" y="189.4" transform="rotate(-90 240.7 189.4)">1</text>
<text x="244.4" y="190.3" transform="rotate(-90 244.4 190.3)">20</text>
<text x="246.3" y="189.4" transform="rotate(-90 246.3 189.4)">7</text>
<text x="252.1" y="190.3" transform="rotate(-90 252.1 190.3)">21</text>
<text x="259.7" y="189.4" transform="rotate(-90 259.7 189.4)">9</text>
<text x="263.5" y="190.3" transform="rotate(-90 263.5 190.3)">10</text>
<text x="280.6" y="189.4" transform="rotate(-90 280.6 189.4)">8</text>
<text x="282.5" y="190.3" transform="rotate(-90 282.5 190.3)">22</text>
<text x="196.9" y="209.4" transform="rotate(-90 196.9 209.4)">6</text>
<text x="198.8" y="209.4" transform="rotate(-90 198.8 209.4)">5</text>
<text x="200.7" y="209.4" transform="rotate(-90 200.7 209.4)">4</text>
<text x="197.7" y="213.7" transform="rotate(-90 197.7 213.7)">AO</text>
<text x="199.6" y="214.5" transform="rotate(-90 199.6 214.5)">SCL</text>
<text x="201.5" y="214.7" transform="rotate(-90 201.5 214.7)">SDA</text>
<text x="197.7" y="219.3" transform="rotate(-90 197.7 219.3)">VOUT</text>
<text x="199.6" y="219.3" transform="rotate(-90 199.6 219.3)">VSS</text>
<text x="201.5" y="219.3" transform="rotate(-90 201.5 219.3)">VDD</text>
<text x="196.9" y="222.2" transform="rotate(-90 196.9 222.2)">1</text>
<text x="198.8" y="222.2" transform="rotate(-90 198.8 222.2)">2</text>
<text x="200.7" y="222.2" transform="rotate(-90 200.7 222.2)">3</text>
<text x="236.9" y="263.1" transform="rotate(-90 236.9 263.1)">6</text>
<text x="238.8" y="263.1" transform="rotate(-90 238.8 263.1)">5</text>
<text x="240.7" y="263.1" transform="rotate(-90 240.7 263.1)">4</text>
<text x="242.6" y="263.1" transform="rotate(-90 242.6 263.1)">3</text>
<text x="244.4" y="263.1" transform="rotate(-90 244.4 263.1)">2</text>
<text x="246.3" y="263.1" transform="rotate(-90 246.3 263.1)">1</text>
</g>
<text font-size="1.3" fill="#808080" x="215.7" y="158.2" transform="rotate(-180 215.7 158.2)">SPI_BUS_JUMPER_J3</text>
</svg>
